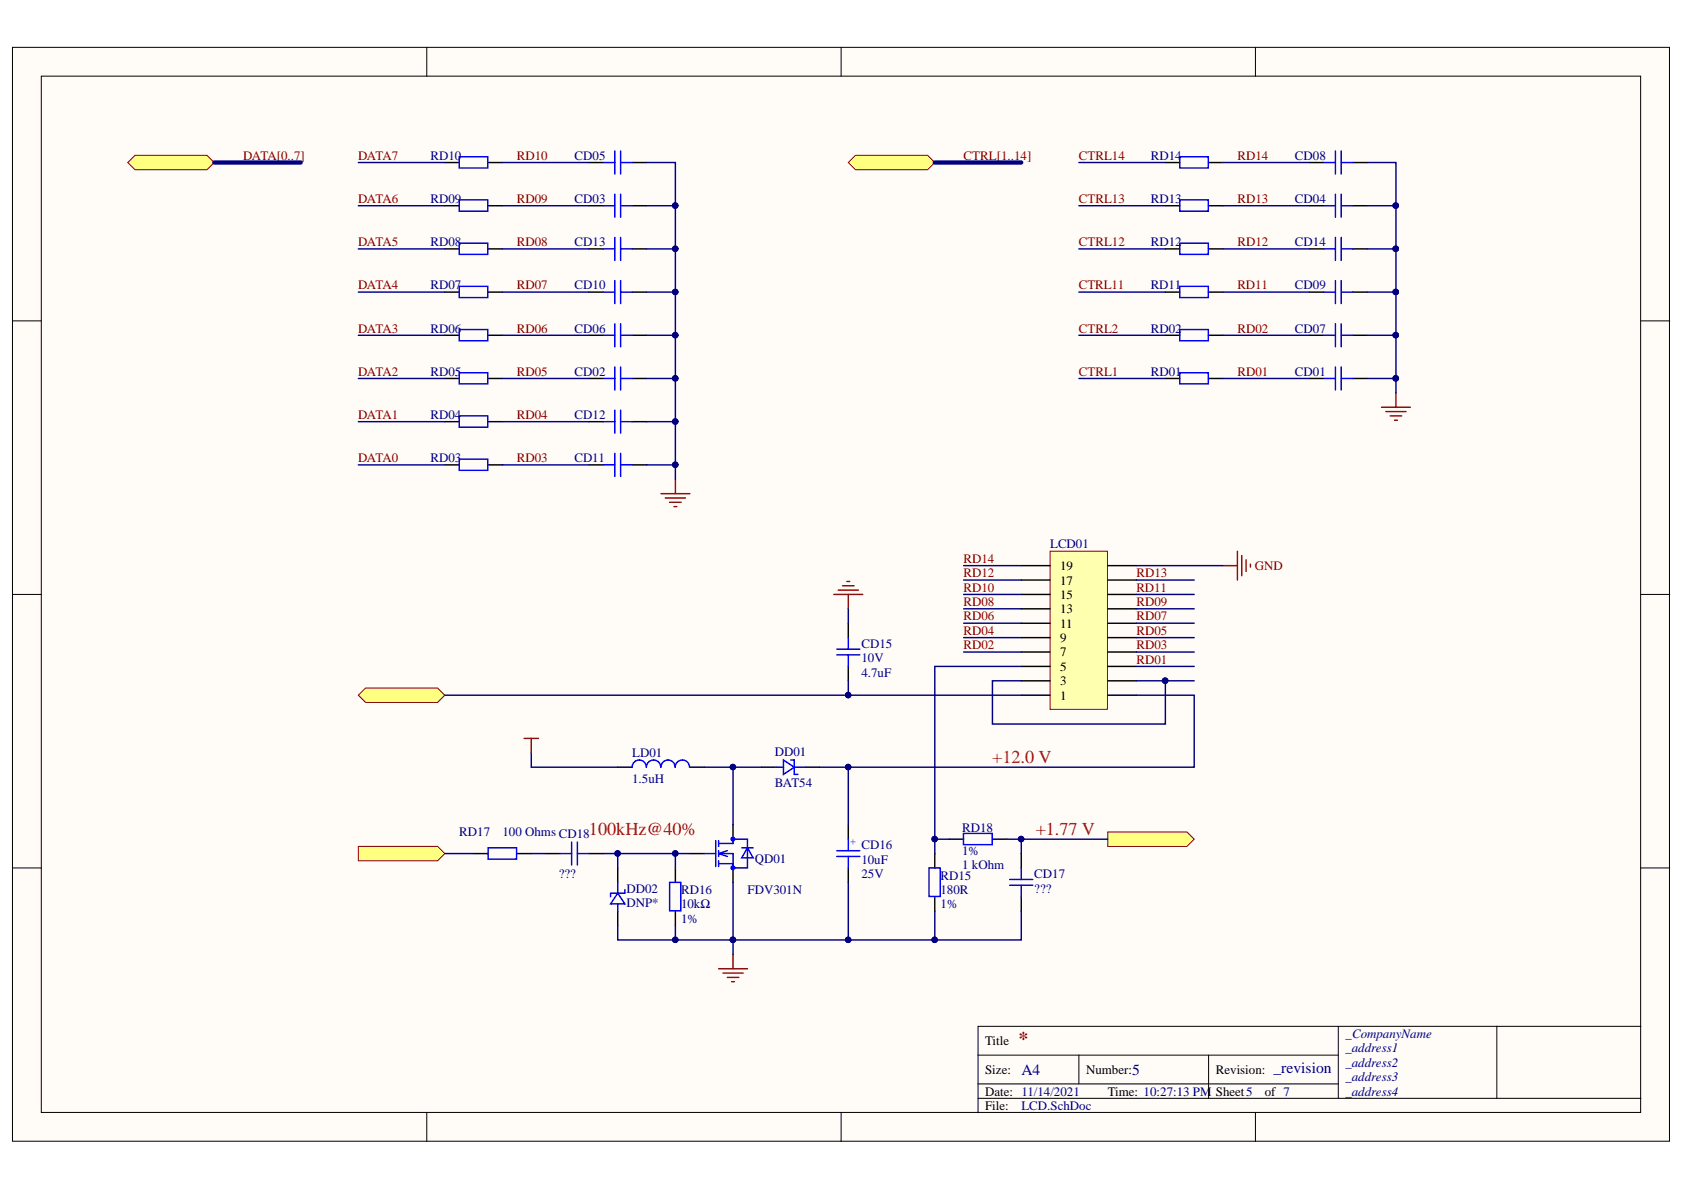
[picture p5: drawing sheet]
<svg xmlns="http://www.w3.org/2000/svg" width="297mm" height="210mm" viewBox="0 0 297 210" stroke-linecap="round" stroke-linejoin="round" font-family="sans-serif">
<g fill="#fffcf8" stroke="#000" stroke-width=".18">
<path d="M2.2 8.4h292.3v192.9h-292.3z"/>
<path d="M7.3 13.4h282.1v182.8h-282.1z"/>
</g>
<g fill="none" stroke="#000" stroke-width=".18">
<path d="M75.3 8.4v5M148.4 8.4v5M221.4 8.4v5M2.2 56.6h5.1M289.4 56.6h5.1M2.2 104.9h5.1M289.4 104.9h5.1M2.2 153.1h5.1M289.4 153.1h5.1M75.3 196.3v5.1M148.4 196.3v5.1M172.5 186.1h63.6"/>
<path d="M172.5 193.7h116.9M172.5 191.2h63.6M190.3 186.1v5.1M213.2 186.1v7.6M221.4 196.3v5.1M236.1 181v12.7M264 181h-91.5v15.3M289.4 181h-25.4v12.7"/>
</g>
<g fill="none" stroke="#000" stroke-width=".25">
<path d="M109 135.3h2.5M121.7 135.3h2.5M134.4 135.3h2.5M142 135.3h2.5M83.5 150.6h2.6M91.2 150.6h2.5M96.3 150.6h2.5M103.9 150.6h2.5M119.1 153.1v2.5M121.7 150.6h2.5M129.3 145.5v2.5M129.3 153.1v2.5"/>
<path d="M149.6 145.5v2.5M149.6 153.1v2.5M164.9 150.6v2.5M164.9 158.2v2.5M167.4 148h2.6M175.1 148h2.5M180.1 150.6v2.5M180.1 158.2v2.5M119.1 160.7v2.6"/>
</g>
<g fill="none" stroke="#00f" stroke-width=".25">
<path d="M114 135.3a1.25 1.25 0 0 0-1.3-1.2 1.25 1.25 0 0 0-1.2 1.2M116.5 135.3a1.26 1.26 0 0 0-1.2-1.2 1.26 1.26 0 0 0-1.3 1.2M119.1 135.3a1.25 1.25 0 0 0-1.3-1.2 1.25 1.25 0 0 0-1.2 1.2M121.6 135.3a1.26 1.26 0 0 0-1.2-1.2 1.26 1.26 0 0 0-1.3 1.2M136.9 135.3h1.3M138.2 134.1l1.9 1.2-1.9 1.3zM139.5 134.1h.6v2.5h.6M140 135.3h2M86.1 149.5h5v2h-5zM98.8 150.6h2M100.8 148.5v4.1M101.8 150.6h2.1"/>
<path d="M101.8 148.5v4.1M118.1 155.6h2v5.1h-2zM124.2 150.6h2M126.2 148.3v4.5M126.8 148.8h2.5v-.8h2.5v5.1h-2.5v-2.5h-2.5M126.8 152.3h2.5M126.8 148.3v1M126.8 150.1v1M126.8 151.8v1M126.8 150.6l1.5 .5M128.3 150.1l-1.5 .5M130.8 149.5h2.1"/>
<path d="M131.8 149.5l1.1 1.8h-2.1zM147.6 151.1h4.1M147.6 150.1h4.1M149.6 148v2.1M149.6 151.1v2M163.9 153.1h2v5h-2zM169.9 147h5.1v2h-5.1zM178.1 156.1h4.1M178.1 155.1h4.1M180.1 153.1v2M180.1 156.1v2.1"/>
</g>
<g fill="#00f" stroke="#00f" stroke-width=".18">
<circle cx="129.3" cy="148" r=".36"/>
<circle cx="129.3" cy="153.1" r=".36"/>
</g>
<path d="M126.8 170.9h5M127.5 171.6h3.6M128.3 172.4h2M129 173.2h.6M129.3 168.3v2.6" fill="none" stroke="#800000" stroke-width=".25"/>
<g fill="#ffff80" stroke="#800000" stroke-width=".18">
<path d="M195.4 146.8h14l1.2 1.2-1.2 1.3h-14z" fill-rule="evenodd"/>
<path d="M63.2 149.3h14l1.3 1.3-1.3 1.2h-14z" fill-rule="evenodd"/>
</g>
<path d="M185.2 97.2h10.1v27.9h-10.1z" fill="#ffffb0" stroke="#800000" stroke-width=".18"/>
<g fill="none" stroke="#000" stroke-width=".25">
<path d="M180.1 99.8h5.1M195.4 99.8h5.1M180.1 117.5h5.1M180.1 115h5.1M180.1 112.5h5.1M180.1 109.9h5.1M180.1 107.4h5.1M180.1 104.9h5.1M180.1 102.3h5.1M195.4 117.5h5.1M195.4 115h5.1M195.4 112.5h5.1"/>
<path d="M195.4 109.9h5.1M195.4 107.4h5.1M195.4 104.9h5.1M195.4 102.3h5.1M180.1 122.6h5.1M180.1 120.1h5.1M195.4 122.6h5.1M195.4 120.1h5.1M109 153.1v2.5M109 160.7v2.6"/>
</g>
<path d="M109 157.5l1.2 1.9h-2.5zM109 155.6v2.1M109 159.4v1.3M110.2 156.9v.6h-2.5v.7" fill="none" stroke="#00f" stroke-width=".25"/>
<path d="M63.2 122.6l1.3-1.2h12.7l1.3 1.2-1.3 1.3h-12.7z" fill-rule="evenodd" fill="#ffff80" stroke="#800000" stroke-width=".18"/>
<g fill="none" stroke="#000" stroke-width=".25">
<path d="M78.5 28.7h2.5M78.5 36.3h2.5M86.1 28.7h2.5M86.1 36.3h2.5M205.6 28.7h2.5M205.6 36.3h2.5M213.2 28.7h2.5M213.2 36.3h2.5M78.5 43.9h2.5M78.5 59.1h2.5M78.5 51.5h2.5M86.1 43.9h2.5"/>
<path d="M86.1 59.1h2.5M86.1 51.5h2.5M205.6 43.9h2.5M205.6 59.1h2.5M205.6 51.5h2.5M213.2 43.9h2.5M213.2 59.1h2.5M213.2 51.5h2.5M78.5 74.4h2.5M78.5 66.8h2.5M86.1 74.4h2.5M86.1 66.8h2.5"/>
<path d="M205.6 66.8h2.5M213.2 66.8h2.5M78.5 82h2.5M86.1 82h2.5M149.6 109.9v2.6M149.6 117.5v2.6"/>
</g>
<g fill="none" stroke="#00f" stroke-width=".25">
<path d="M81 27.7h5v1.9h-5zM81 35.3h5v2h-5zM208.1 27.7h5v1.9h-5zM208.1 35.3h5v2h-5zM81 42.9h5v2h-5zM81 58.1h5v2h-5zM81 50.5h5v2h-5zM208.1 42.9h5v2h-5zM208.1 58.1h5v2h-5zM208.1 50.5h5v2h-5zM81 73.4h5v1.9h-5zM81 65.7h5v2h-5z"/>
<path d="M208.1 65.7h5v2h-5zM81 81h5v2h-5zM147.6 115.5h4.1M147.6 114.5h4.1M149.6 112.5v2M149.6 115.5v2"/>
</g>
<path d="M215.7 99.8h2.6M218.3 97.2v5.1M219 98v3.6M219.8 98.8v2M220.6 99.5v.5M147.1 104.9h5.1M147.9 104.1h3.5M148.6 103.3h2.1M149.4 102.6h.5M149.6 104.9v2.5" fill="none" stroke="#800000" stroke-width=".25"/>
<g fill="#ffff80" stroke="#800000" stroke-width=".18">
<path d="M149.6 28.7l1.3-1.3h12.7l1.3 1.3-1.3 1.2h-12.7z" fill-rule="evenodd"/>
<path d="M22.5 28.7l1.3-1.3h12.7l1.3 1.3-1.3 1.2h-12.7z" fill-rule="evenodd"/>
</g>
<g fill="none" stroke="#000" stroke-width=".25">
<path d="M103.9 28.7h2.5M103.9 36.3h2.5M111.5 28.7h2.5M111.5 36.3h2.5M231 28.7h2.5M231 36.3h2.5M238.6 28.7h2.5M238.6 36.3h2.5M103.9 43.9h2.5M103.9 51.5h2.5M103.9 59.1h2.5M111.5 43.9h2.5"/>
<path d="M111.5 51.5h2.5M111.5 59.1h2.5M231 43.9h2.5M231 51.5h2.5M231 59.1h2.5M238.6 43.9h2.5M238.6 51.5h2.5M238.6 59.1h2.5M103.9 66.8h2.5M103.9 74.4h2.5M111.5 66.8h2.5M111.5 74.4h2.5"/>
<path d="M231 66.8h2.5M238.6 66.8h2.5M103.9 82h2.5M111.5 82h2.5"/>
</g>
<g fill="none" stroke="#00f" stroke-width=".25">
<path d="M106.4 28.7h2.1M106.4 36.3h2.1M108.5 26.6v4.1M108.5 34.3v4M109.5 26.6v4.1M109.5 34.3v4M109.5 28.7h2M109.5 36.3h2M233.5 28.7h2.1M233.5 36.3h2.1M235.6 26.6v4.1M235.6 34.3v4"/>
<path d="M236.6 28.7h2M236.6 36.3h2M236.6 26.6v4.1M236.6 34.3v4M106.4 43.9h2.1M106.4 51.5h2.1M106.4 59.1h2.1M108.5 41.9v4M108.5 49.5v4.1M108.5 57.1v4.1M109.5 41.9v4M109.5 49.5v4.1"/>
<path d="M109.5 57.1v4.1M109.5 43.9h2M109.5 51.5h2M109.5 59.1h2M233.5 43.9h2.1M233.5 51.5h2.1M233.5 59.1h2.1M235.6 41.9v4M235.6 49.5v4.1M235.6 57.1v4.1M236.6 43.9h2M236.6 51.5h2"/>
<path d="M236.6 59.1h2M236.6 41.9v4M236.6 49.5v4.1M236.6 57.1v4.1M106.4 66.8h2.1M106.4 74.4h2.1M108.5 64.7v4.1M108.5 72.3v4.1M108.5 80v4M109.5 64.7v4.1M109.5 72.3v4.1M109.5 80v4"/>
<path d="M109.5 66.8h2M109.5 74.4h2M233.5 66.8h2.1M235.6 64.7v4.1M236.6 66.8h2M236.6 64.7v4.1M106.4 82h2.1M109.5 82h2"/>
</g>
<path d="M243.7 71.8h5.1M244.4 72.6h3.6M245.2 73.4h2M246 74.1h.5M246.2 69.3v2.5M116.6 87.1h5.1M117.4 87.8h3.5M118.1 88.6h2M118.9 89.4h.5M119.1 84.5v2.6M92.4 130.2h2.6M93.7 130.2v2.6" fill="none" stroke="#800000" stroke-width=".25"/>
<g fill="none" stroke="#000080" stroke-width=".25">
<path d="M63.2 28.7h15.3M63.2 36.3h15.3M88.6 28.7h15.3M88.6 36.3h15.3M114 28.7h5.1v53.3h-5.1M114 36.3h5.1M190.3 28.7h15.3M190.3 36.3h15.3M215.7 28.7h15.3M215.7 36.3h15.3M241.1 28.7h5.1v38.1h-5.1M241.1 36.3h5.1"/>
<path d="M63.2 43.9h15.3M63.2 59.1h15.3M63.2 51.5h15.3M88.6 43.9h15.3M88.6 59.1h15.3M88.6 51.5h15.3M114 43.9h5.1M114 59.1h5.1M114 51.5h5.1M190.3 43.9h15.3M190.3 59.1h15.3M190.3 51.5h15.3"/>
<path d="M215.7 43.9h15.3M215.7 59.1h15.3M215.7 51.5h15.3M241.1 43.9h5.1M241.1 59.1h5.1M241.1 51.5h5.1M63.2 74.4h15.3M63.2 66.8h15.3M88.6 74.4h15.3M88.6 66.8h15.3M114 74.4h5.1M114 66.8h5.1"/>
<path d="M190.3 66.8h15.3M215.7 66.8h15.3M246.2 66.8v2.5M63.2 82h15.3M88.6 82h15.3M119.1 82v2.5M170 99.8h10.1M200.5 99.8h15.2M149.6 107.4v2.5M170 115h10.1M170 112.5h10.1M170 109.9h10.1"/>
<path d="M170 107.4h10.1M170 104.9h10.1M170 102.3h10.1M180.1 117.5h-15.2v33.1M200.5 115h10.1M200.5 112.5h10.1M200.5 109.9h10.1M200.5 107.4h10.1M200.5 104.9h10.1M200.5 102.3h10.1M200.5 117.5h10.1M78.5 122.6h101.6"/>
<path d="M93.7 132.8v2.5h15.3M124.2 135.3h5.1v10.2M129.3 135.3h5.1M144.5 135.3h5.1v10.2M149.6 120.1v2.5M180.1 120.1h-5v7.6h30.5v-7.6M200.5 122.6h10.1v12.7h-61M200.5 120.1h10.1M78.5 150.6h5M93.7 150.6h2.6M106.4 150.6h15.3M109 150.6v2.5"/>
<path d="M119.1 150.6v2.5M129.3 155.6v10.2h20.3v-10.2M164.9 148h2.5M177.6 148h17.8M180.1 148v2.6M109 163.3v2.5h10.1M119.1 163.3v2.5h10.2v2.5M164.9 160.7v5.1h-15.3M180.1 160.7v5.1h-15.2"/>
</g>
<g fill="#000080" stroke="#000080" stroke-width=".18">
<circle cx="149.6" cy="135.3" r=".48"/>
<circle cx="149.6" cy="165.8" r=".48"/>
<circle cx="129.3" cy="165.8" r=".48"/>
<circle cx="119.1" cy="165.8" r=".48"/>
<circle cx="119.1" cy="150.5" r=".48"/>
<circle cx="129.3" cy="135.3" r=".48"/>
<circle cx="164.9" cy="165.8" r=".48"/>
<circle cx="108.9" cy="150.5" r=".48"/>
<circle cx="164.9" cy="148" r=".48"/>
<circle cx="180.1" cy="148" r=".48"/>
<circle cx="149.6" cy="122.6" r=".48"/>
<circle cx="205.5" cy="120.1" r=".49"/>
<circle cx="119.1" cy="36.3" r=".48"/>
<circle cx="119.1" cy="43.9" r=".48"/>
<circle cx="119.1" cy="51.5" r=".48"/>
<circle cx="119.1" cy="59.1" r=".48"/>
<circle cx="119.1" cy="66.7" r=".48"/>
<circle cx="119.1" cy="74.4" r=".48"/>
<circle cx="119.1" cy="82" r=".48"/>
<circle cx="246.2" cy="36.3" r=".49"/>
<circle cx="246.2" cy="43.9" r=".49"/>
<circle cx="246.2" cy="51.5" r=".49"/>
<circle cx="246.2" cy="59.1" r=".49"/>
<circle cx="246.2" cy="66.7" r=".49"/>
</g>
<path d="M37.8 28.7h15.2M164.9 28.7h15.2" fill="none" stroke="#000080" stroke-width=".76"/>
<text font-size="3.4" fill="#800000" x="179.6" y="184.4">*</text>
<g font-size="3.2" fill="#f00">
<text x="175" y="134.6">+12.0 V</text>
<text x="103.9" y="147.3">100kHz@40%</text>
<text x="182.7" y="147.3">+1.77 V</text>
</g>
<g font-size="2.7" fill="#000080">
<text x="180.2" y="189.6">A4</text>
<text x="199.7" y="189.6">5</text>
<text x="224.6" y="189.3">_revision</text>
</g>
<g font-size="2.3" fill="#800000">
<text x="42.9" y="28.2">DATA[0..7]</text>
<text x="63.2" y="28.2">DATA7</text>
<text x="91.2" y="28.2">RD10</text>
<text x="170" y="28.2">CTRL[1..14]</text>
<text x="190.3" y="28.2">CTRL14</text>
<text x="218.3" y="28.2">RD14</text>
<text x="63.2" y="35.8">DATA6</text>
<text x="91.2" y="35.8">RD09</text>
<text x="190.3" y="35.8">CTRL13</text>
<text x="218.3" y="35.8">RD13</text>
<text x="63.2" y="43.4">DATA5</text>
<text x="91.2" y="43.4">RD08</text>
<text x="190.3" y="43.4">CTRL12</text>
<text x="218.3" y="43.4">RD12</text>
<text x="63.2" y="51">DATA4</text>
<text x="91.2" y="51">RD07</text>
<text x="190.3" y="51">CTRL11</text>
<text x="218.3" y="51">RD11</text>
<text x="63.2" y="58.7">DATA3</text>
<text x="91.2" y="58.7">RD06</text>
<text x="190.3" y="58.7">CTRL2</text>
<text x="218.3" y="58.7">RD02</text>
<text x="63.2" y="66.3">DATA2</text>
<text x="91.2" y="66.3">RD05</text>
<text x="190.3" y="66.3">CTRL1</text>
<text x="218.3" y="66.3">RD01</text>
<text x="63.2" y="73.9">DATA1</text>
<text x="91.2" y="73.9">RD04</text>
<text x="63.2" y="81.5">DATA0</text>
<text x="91.2" y="81.5">RD03</text>
<text x="170" y="101.8">RD12</text>
<text x="170" y="99.3">RD14</text>
<text x="200.5" y="101.8">RD13</text>
<text x="221.3" y="100.5">GND</text>
<text x="170" y="106.9">RD08</text>
<text x="170" y="104.4">RD10</text>
<text x="200.5" y="106.9">RD09</text>
<text x="200.5" y="104.4">RD11</text>
<text x="170" y="112">RD04</text>
<text x="170" y="109.4">RD06</text>
<text x="200.5" y="112">RD05</text>
<text x="200.5" y="109.4">RD07</text>
<text x="170" y="114.5">RD02</text>
<text x="200.5" y="117.1">RD01</text>
<text x="200.5" y="114.5">RD03</text>
</g>
<g font-size="2.3" fill="#000080">
<text x="75.9" y="28.2">RD10</text>
<text x="101.4" y="28.2">CD05</text>
<text x="203" y="28.2">RD14</text>
<text x="228.4" y="28.2">CD08</text>
<text x="75.9" y="35.8">RD09</text>
<text x="101.4" y="35.8">CD03</text>
<text x="203" y="35.8">RD13</text>
<text x="228.4" y="35.8">CD04</text>
<text x="75.9" y="43.4">RD08</text>
<text x="101.4" y="43.4">CD13</text>
<text x="203" y="43.4">RD12</text>
<text x="228.4" y="43.4">CD14</text>
<text x="75.9" y="51">RD07</text>
<text x="101.4" y="51">CD10</text>
<text x="203" y="51">RD11</text>
<text x="228.4" y="51">CD09</text>
<text x="75.9" y="58.7">RD06</text>
<text x="101.4" y="58.7">CD06</text>
<text x="203" y="58.7">RD02</text>
<text x="228.4" y="58.7">CD07</text>
<text x="75.9" y="66.3">RD05</text>
<text x="101.4" y="66.3">CD02</text>
<text x="203" y="66.3">RD01</text>
<text x="228.4" y="66.3">CD01</text>
<text x="75.9" y="73.9">RD04</text>
<text x="101.4" y="73.9">CD12</text>
<text x="75.9" y="81.5">RD03</text>
<text x="101.4" y="81.5">CD11</text>
<text x="185.2" y="96.7">LCD01</text>
<text x="151.9" y="116.8">10V</text>
<text x="151.9" y="119.3">4.7uF</text>
<text x="151.9" y="114.3">CD15</text>
<text x="111.5" y="133.6">LD01</text>
<text x="136.7" y="133.3">DD01</text>
<text x="111.5" y="138.1">1.5uH</text>
<text x="136.7" y="138.9">BAT54</text>
<text x="81" y="147.5">RD17</text>
<text x="88.6" y="147.5">100 Ohms CD18</text>
<text x="151.9" y="149.8">CD16</text>
<text x="169.7" y="146.8">RD18</text>
<text x="98.6" y="154.9">???</text>
<text x="133.1" y="152.2">QD01</text>
<text x="151.9" y="152.3">10uF</text>
<text x="151.9" y="154.9">25V</text>
<text x="165.9" y="155.2">RD15</text>
<text x="169.7" y="150.8">1%</text>
<text x="169.7" y="153.3">1 kOhm</text>
<text x="182.4" y="154.9">CD17</text>
<text x="110.5" y="157.4">DD02</text>
<text x="110.5" y="160">DNP*</text>
<text x="120.1" y="160.2">10kΩ</text>
<text x="120.1" y="157.7">RD16</text>
<text x="131.8" y="157.7">FDV301N</text>
<text x="165.9" y="157.7">180R</text>
<text x="165.9" y="160.2">1%</text>
<text x="182.4" y="157.4">???</text>
<text x="120.1" y="162.8">1%</text>
<text x="237.3" y="183.1">_CompanyName</text>
<text x="237.3" y="185.6">_address1</text>
<text x="237.3" y="188.2">_address2</text>
<text x="237.3" y="190.7">_address3</text>
<text x="180.2" y="195.8">LCD.SchDoc</text>
<text x="237.3" y="193.2">_address4</text>
</g>
<g font-size="2.3">
<text x="187" y="100.5">19</text>
<text x="187" y="105.6">15</text>
<text x="187" y="103.1">17</text>
<text x="187" y="113.2">9</text>
<text x="187" y="110.7">11</text>
<text x="187" y="108.2">13</text>
<text x="187" y="118.3">5</text>
<text x="187" y="115.8">7</text>
<text x="187" y="123.4">1</text>
<text x="187" y="120.9">3</text>
<text x="173.8" y="184.4">Title</text>
<text x="173.8" y="189.4">Size:</text>
<text x="191.6" y="189.4">Number:</text>
<text x="214.5" y="189.4">Revision:</text>
<text x="173.8" y="193.2">Date: 11/14/2021</text>
<text x="173.8" y="195.8">File:</text>
<text x="195.4" y="193.2">Time: 10:27:13 PM</text>
<text x="214.5" y="193.2">Sheet5</text>
<text x="223.1" y="193.2">of 7</text>
</g>
<text font-size="1.8" fill="#00f" x="150" y="148" transform="rotate(90 150 148)">+</text>
</svg>
